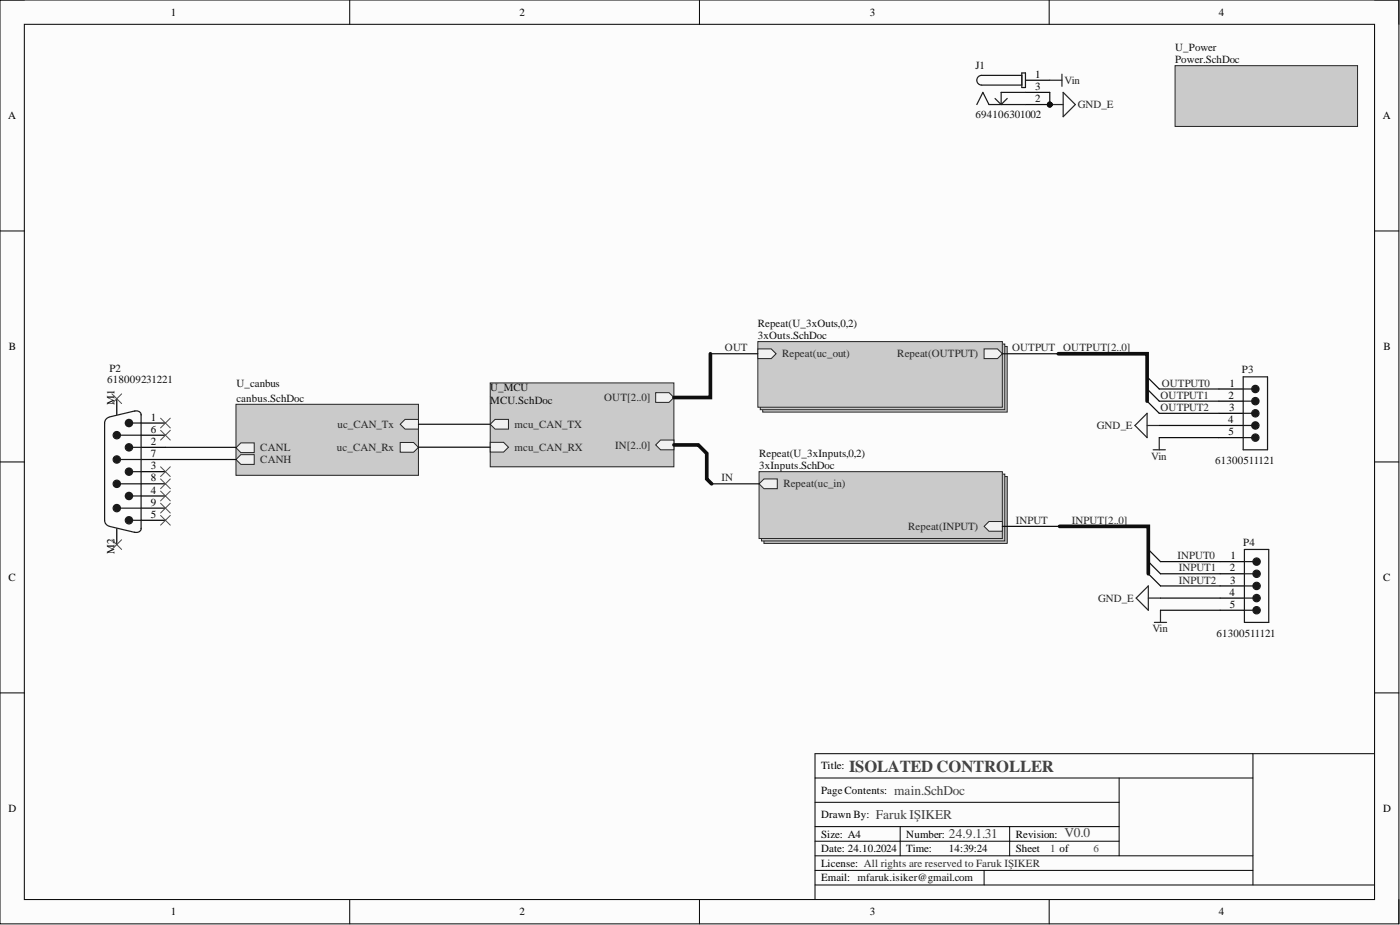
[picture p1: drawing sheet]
<svg xmlns="http://www.w3.org/2000/svg" width="292mm" height="193mm" viewBox="0 0 292 193" stroke-linecap="round" stroke-linejoin="round" font-family="sans-serif">
<path d="M0 0h291.9v192.7h-291.9z" fill-rule="evenodd" fill="#fcfcfc"/>
<path d="M0 0h291.9v192.7h-291.9z" fill="none" stroke="#000" stroke-width=".21"/>
<path d="M5.1 5.1h281.7v182.6h-281.7z" fill-rule="evenodd" fill="#fcfcfc"/>
<g fill="none" stroke="#000" stroke-width=".21">
<path d="M0 0h5.1M5.1 5.1h281.7v182.6h-281.7zM73 0v5.1M145.9 0v5.1M218.9 0v5.1M286.8 0h5.1v5.1M0 48.2h5.1M286.8 48.2h5.1M0 96.4h5.1M286.8 96.4h5.1M0 144.6h5.1M261.4 157.2v27.4"/>
<path d="M286.8 144.6h5.1M286.8 157.2h-116.8v30.5M170 172.4h63.5M170 178.5h91.4M170 175.5h63.5M170 167.4h63.5M170 162.3h91.4M187.8 172.4v6.1M210.7 172.4v6.1M233.5 162.3v16.2M73 187.7v5M145.9 187.7v5"/>
<path d="M170 181.6h91.4M170 184.6h116.8M205.3 181.6v3M218.9 187.7v5M291.9 187.7v5"/>
</g>
<path d="M102.3 79.9h38.3v17.5h-38.3z" fill-rule="evenodd" fill="#cacaca"/>
<path d="M102.3 79.9h38.3v17.5h-38.3z" fill="none" stroke="#262626" stroke-width=".21"/>
<path d="M102.3 88.5l1-1h2.8v2h-2.8z" fill-rule="evenodd" fill="#f0f0f0"/>
<path d="M102.3 88.5l1-1h2.8v2h-2.8z" fill="none" stroke="#262626" stroke-width=".21"/>
<path d="M102.3 92.3h2.8l1 1-1 1h-2.8z" fill-rule="evenodd" fill="#f0f0f0"/>
<path d="M102.3 92.3h2.8l1 1-1 1h-2.8z" fill="none" stroke="#262626" stroke-width=".21"/>
<path d="M136.8 81.9h2.8l1 1-1 1h-2.8z" fill-rule="evenodd" fill="#f0f0f0"/>
<path d="M136.8 81.9h2.8l1 1-1 1h-2.8z" fill="none" stroke="#262626" stroke-width=".21"/>
<path d="M136.8 92.8l1-1h2.8v2h-2.8z" fill-rule="evenodd" fill="#f0f0f0"/>
<path d="M136.8 92.8l1-1h2.8v2h-2.8z" fill="none" stroke="#262626" stroke-width=".21"/>
<path d="M245.2 13.7h38v12.7h-38z" fill-rule="evenodd" fill="#cacaca"/>
<path d="M245.2 13.7h38v12.7h-38z" fill="none" stroke="#262626" stroke-width=".21"/>
<path d="M159.4 99.4h50.7v14h-50.7z" fill-rule="evenodd" fill="#cacaca"/>
<path d="M159.4 99.4h50.7v14h-50.7z" fill="none" stroke="#262626" stroke-width=".21"/>
<path d="M158.9 98.9h50.7v14h-50.7z" fill-rule="evenodd" fill="#cacaca"/>
<path d="M158.9 98.9h50.7v14h-50.7z" fill="none" stroke="#262626" stroke-width=".21"/>
<path d="M158.4 98.4h50.7v13.9h-50.7z" fill-rule="evenodd" fill="#cacaca"/>
<path d="M158.4 98.4h50.7v13.9h-50.7z" fill="none" stroke="#262626" stroke-width=".21"/>
<path d="M158.4 100.9l1-1h2.8v2h-2.8z" fill-rule="evenodd" fill="#f0f0f0"/>
<path d="M158.4 100.9l1-1h2.8v2h-2.8z" fill="none" stroke="#262626" stroke-width=".21"/>
<path d="M205.3 109.8l1-1h2.8v2h-2.8z" fill-rule="evenodd" fill="#f0f0f0"/>
<path d="M205.3 109.8l1-1h2.8v2h-2.8z" fill="none" stroke="#262626" stroke-width=".21"/>
<path d="M49.2 84.3h38.1v14.9h-38.1z" fill-rule="evenodd" fill="#cacaca"/>
<path d="M49.2 84.3h38.1v14.9h-38.1z" fill="none" stroke="#262626" stroke-width=".21"/>
<path d="M83.5 88.5l1-1h2.8v2h-2.8z" fill-rule="evenodd" fill="#f0f0f0"/>
<path d="M83.5 88.5l1-1h2.8v2h-2.8z" fill="none" stroke="#262626" stroke-width=".21"/>
<path d="M83.5 92.3h2.8l1 1-1 1h-2.8z" fill-rule="evenodd" fill="#f0f0f0"/>
<path d="M83.5 92.3h2.8l1 1-1 1h-2.8z" fill="none" stroke="#262626" stroke-width=".21"/>
<path d="M49.2 95.9l1.1-1.1h2.7v2.1h-2.7z" fill-rule="evenodd" fill="#f0f0f0"/>
<path d="M49.2 95.9l1.1-1.1h2.7v2.1h-2.7z" fill="none" stroke="#262626" stroke-width=".21"/>
<path d="M49.2 93.4l1.1-1h2.7v2h-2.7z" fill-rule="evenodd" fill="#f0f0f0"/>
<path d="M49.2 93.4l1.1-1h2.7v2h-2.7z" fill="none" stroke="#262626" stroke-width=".21"/>
<path d="M159.1 72.3h51v13.7h-51z" fill-rule="evenodd" fill="#cacaca"/>
<path d="M159.1 72.3h51v13.7h-51z" fill="none" stroke="#262626" stroke-width=".21"/>
<path d="M158.6 71.8h51v13.7h-51z" fill-rule="evenodd" fill="#cacaca"/>
<path d="M158.6 71.8h51v13.7h-51z" fill="none" stroke="#262626" stroke-width=".21"/>
<path d="M158.1 71.3h51v13.7h-51z" fill-rule="evenodd" fill="#cacaca"/>
<path d="M158.1 71.3h51v13.7h-51z" fill="none" stroke="#262626" stroke-width=".21"/>
<path d="M205.3 72.8h2.8l1 1-1 1h-2.8z" fill-rule="evenodd" fill="#f0f0f0"/>
<path d="M205.3 72.8h2.8l1 1-1 1h-2.8z" fill="none" stroke="#262626" stroke-width=".21"/>
<path d="M158.1 72.8h2.8l1 1-1 1h-2.8z" fill-rule="evenodd" fill="#f0f0f0"/>
<path d="M158.1 72.8h2.8l1 1-1 1h-2.8z" fill="none" stroke="#262626" stroke-width=".21"/>
<path d="M24.4 83.2v3.3M29.4 98.4h5.1M29.4 93.3h5.1M29.4 88.3h5.1M29.4 95.9h5.1M29.4 90.8h5.1M24.4 110.3v3.3M29.4 108.5h5.1M29.4 103.5h5.1M29.4 106h5.1M29.4 100.9h5.1" fill="none" stroke="#000" stroke-width=".25"/>
<path d="M25.1 95.9h4.3M25.1 90.8h4.3M27.7 98.4h1.7M27.7 93.3h1.7M27.7 88.3h1.7M25.1 106h4.3M25.1 100.9h4.3M27.7 103.5h1.7M27.7 108.5h1.7" fill="none" stroke="#1c1c1c" stroke-width=".25"/>
<circle cx="24.4" cy="90.8" r=".76" fill="#1c1c1c"/>
<circle cx="24.4" cy="90.8" r=".76" fill="none" stroke="#1c1c1c" stroke-width=".25"/>
<circle cx="26.9" cy="88.3" r=".76" fill="#1c1c1c"/>
<g fill="none" stroke="#1c1c1c" stroke-width=".25">
<path d="M22.8 87a1.27 1.27 0 0 0-1 1.3v20.2a1.27 1.27 0 0 0 1 1.3M28.1 85.8l.3-.1a.94 .94 0 0 1 1 .9M28.2 85.7l-5.4 1.3M29.4 86.5v23.8M22.8 109.8l5.4 1.3M29.4 110.2a.95 .95 0 0 1-1.3 .8"/>
<circle cx="26.9" cy="88.3" r=".76"/>
</g>
<circle cx="26.9" cy="93.3" r=".76" fill="#1c1c1c"/>
<circle cx="26.9" cy="93.3" r=".76" fill="none" stroke="#1c1c1c" stroke-width=".25"/>
<circle cx="26.9" cy="98.4" r=".76" fill="#1c1c1c"/>
<circle cx="26.9" cy="98.4" r=".76" fill="none" stroke="#1c1c1c" stroke-width=".25"/>
<circle cx="26.9" cy="103.5" r=".76" fill="#1c1c1c"/>
<circle cx="26.9" cy="103.5" r=".76" fill="none" stroke="#1c1c1c" stroke-width=".25"/>
<circle cx="26.9" cy="108.5" r=".76" fill="#1c1c1c"/>
<circle cx="26.9" cy="108.5" r=".76" fill="none" stroke="#1c1c1c" stroke-width=".25"/>
<circle cx="24.4" cy="95.9" r=".76" fill="#1c1c1c"/>
<circle cx="24.4" cy="95.9" r=".76" fill="none" stroke="#1c1c1c" stroke-width=".25"/>
<circle cx="24.4" cy="100.9" r=".76" fill="#1c1c1c"/>
<circle cx="24.4" cy="100.9" r=".76" fill="none" stroke="#1c1c1c" stroke-width=".25"/>
<circle cx="24.4" cy="106" r=".76" fill="#1c1c1c"/>
<g fill="none" stroke="#1c1c1c" stroke-width=".25">
<path d="M259.4 83.7h1.8"/>
<circle cx="24.4" cy="106" r=".76"/>
</g>
<g fill="none" stroke="#4c4c4c" stroke-width=".21">
<path d="M23.3 82.2l2.1 2M25.4 82.2l-2.1 2M33.5 99.9l2 2M33.5 97.4l2 2M33.5 89.8l2 2M33.5 87.2l2 2.1M35.5 99.9l-2 2M35.5 97.4l-2 2M35.5 89.8l-2 2M35.5 87.2l-2 2.1M23.3 112.6l2.1 2M25.4 112.6l-2.1 2"/>
<path d="M33.5 107.5l2 2.1M33.5 105l2 2M33.5 102.5l2 2M35.5 102.5l-2 2M35.5 107.5l-2 2.1M35.5 105l-2 2"/>
</g>
<path d="M254.3 83.7h5.1M254.3 81.2h5.1" fill="none" stroke="#000" stroke-width=".25"/>
<circle cx="261.9" cy="83.7" r=".76" fill="#1c1c1c"/>
<g fill="none" stroke="#1c1c1c" stroke-width=".25">
<path d="M259.4 81.2h1.8M259.4 86.2h1.8"/>
<circle cx="261.9" cy="83.7" r=".76"/>
</g>
<path d="M254.3 86.2h5.1" fill="none" stroke="#000" stroke-width=".25"/>
<circle cx="261.9" cy="86.2" r=".76" fill="#1c1c1c"/>
<g fill="none" stroke="#1c1c1c" stroke-width=".25">
<path d="M259.4 88.8h1.8"/>
<circle cx="261.9" cy="86.2" r=".76"/>
</g>
<path d="M254.3 88.8h5.1" fill="none" stroke="#000" stroke-width=".25"/>
<circle cx="261.9" cy="88.8" r=".76" fill="#1c1c1c"/>
<g fill="none" stroke="#1c1c1c" stroke-width=".25">
<path d="M259.4 91.3h1.8"/>
<circle cx="261.9" cy="88.8" r=".76"/>
</g>
<path d="M254.3 91.3h5.1" fill="none" stroke="#000" stroke-width=".25"/>
<circle cx="261.9" cy="91.3" r=".76" fill="#1c1c1c"/>
<g fill="none" stroke="#1c1c1c" stroke-width=".25">
<path d="M259.4 78.6h5.1v15.2h-5.1z"/>
<circle cx="261.9" cy="91.3" r=".76"/>
</g>
<circle cx="261.9" cy="81.2" r=".76" fill="#1c1c1c"/>
<g fill="none" stroke="#1c1c1c" stroke-width=".25">
<path d="M259.6 119.7h1.8"/>
<circle cx="261.9" cy="81.2" r=".76"/>
</g>
<path d="M236.8 88.8l2.5-2.6v5.1zM239.3 88.8h2.6M240.6 93.8h2.5M241.9 91.3v2.5" fill="none" stroke="#262626" stroke-width=".25"/>
<path d="M239.3 78.6l2.6 2.6M239.3 81.2l2.6 2.5M239.3 83.7l2.6 2.5" fill="none" stroke="#0e0e0e" stroke-width=".25"/>
<path d="M254.6 119.7h5M254.6 117.2h5" fill="none" stroke="#000" stroke-width=".25"/>
<circle cx="262.2" cy="119.7" r=".76" fill="#1c1c1c"/>
<g fill="none" stroke="#1c1c1c" stroke-width=".25">
<path d="M259.6 117.2h1.8M259.6 122.2h1.8"/>
<circle cx="262.2" cy="119.7" r=".76"/>
</g>
<path d="M254.6 122.2h5" fill="none" stroke="#000" stroke-width=".25"/>
<circle cx="262.2" cy="122.2" r=".76" fill="#1c1c1c"/>
<g fill="none" stroke="#1c1c1c" stroke-width=".25">
<path d="M259.6 124.8h1.8"/>
<circle cx="262.2" cy="122.2" r=".76"/>
</g>
<path d="M254.6 124.8h5" fill="none" stroke="#000" stroke-width=".25"/>
<circle cx="262.2" cy="124.8" r=".76" fill="#1c1c1c"/>
<g fill="none" stroke="#1c1c1c" stroke-width=".25">
<path d="M259.6 127.3h1.8"/>
<circle cx="262.2" cy="124.8" r=".76"/>
</g>
<path d="M254.6 127.3h5" fill="none" stroke="#000" stroke-width=".25"/>
<circle cx="262.2" cy="127.3" r=".76" fill="#1c1c1c"/>
<g fill="none" stroke="#1c1c1c" stroke-width=".25">
<path d="M259.6 114.6h5.1v15.2h-5.1z"/>
<circle cx="262.2" cy="127.3" r=".76"/>
</g>
<circle cx="262.2" cy="117.2" r=".76" fill="#1c1c1c"/>
<circle cx="262.2" cy="117.2" r=".76" fill="none" stroke="#1c1c1c" stroke-width=".25"/>
<path d="M237.1 124.8l2.5-2.6v5.1zM239.6 124.8h2.5M240.9 129.8h2.5M242.1 127.3v2.5" fill="none" stroke="#262626" stroke-width=".25"/>
<g fill="none" stroke="#0e0e0e" stroke-width=".25">
<path d="M148.2 73.8h9.9M209.1 73.8h11.7M34.5 93.3l14.7 .1M34.5 95.9h14.7M87.3 88.5h15M102.3 93.3h-15M241.9 81.2h12.4M241.9 83.7h12.4M241.9 86.2h12.4M241.9 88.8h12.4M241.9 91.3h12.4M148.5 100.9h9.9"/>
<path d="M239.6 114.6l2.5 2.6h12.5M239.6 117.2l2.5 2.5h12.5M239.6 119.7l2.5 2.5h12.5M242.1 124.8h12.5M242.1 127.3h12.5"/>
</g>
<path d="M148.2 73.8v9.1h-7.6M220.8 73.8h18.5v9.9M140.6 92.8h5.1l1.8 1.8v5.3l1 1" fill="none" stroke="#0e0e0e" stroke-width=".76"/>
<circle cx="219" cy="21.8" r=".51" fill="#0e0e0e"/>
<circle cx="219" cy="21.8" r=".51" fill="none" stroke="#0e0e0e" stroke-width=".21"/>
<path d="M214 16.7h5M214 19.3h5M214 21.8h5" fill="none" stroke="#000" stroke-width=".25"/>
<circle cx="219" cy="21.8" r=".51" fill="#0e0e0e"/>
<circle cx="219" cy="21.8" r=".51" fill="none" stroke="#0e0e0e" stroke-width=".21"/>
<path d="M213.2 15.7h-8.4a1.01 1.01 0 0 0-1 1 1.01 1.01 0 0 0 1 1.1h8.4M213.2 15.2h.8v3.1h-.8zM214 19.3h-5.1v2.5M203.8 21.8l1.3-2.5 1.2 2.5h7.7M207.6 20.5l1.3 1.3M210.1 20.5l-1.2 1.3" fill="none" stroke="#1c1c1c" stroke-width=".25"/>
<path d="M219 16.7h2.6M221.6 15.5v2.5M221.8 19.3l2.6 2.5-2.6 2.5zM219.3 21.8h2.5" fill="none" stroke="#262626" stroke-width=".25"/>
<path d="M219 19.3v2.5h.3" fill="none" stroke="#0e0e0e" stroke-width=".25"/>
<circle cx="219" cy="21.8" r=".51" fill="#0e0e0e"/>
<circle cx="219" cy="21.8" r=".51" fill="none" stroke="#0e0e0e" stroke-width=".21"/>
<path d="M209.1 109.8h14" fill="none" stroke="#0e0e0e" stroke-width=".25"/>
<path d="M221.1 109.8h18.5v9.9" fill="none" stroke="#0e0e0e" stroke-width=".76"/>
<text font-size="3.5" fill="#404040" x="177.2" y="161">ISOLATED CONTROLLER</text>
<g font-size="2.8" fill="#404040">
<text x="186.5" y="165.8">main.SchDoc</text>
<text x="182.7" y="170.8">FarukIŞIKER</text>
<text x="198" y="174.9">24.9.1.31</text>
<text x="222.1" y="174.6">V0.0</text>
</g>
<g font-size="2.3">
<text x="35.6" y="3.3">1</text>
<text x="108.4" y="3.3">2</text>
<text x="181.5" y="3.3">3</text>
<text x="254.3" y="3.3">4</text>
<text x="216" y="16.2">1</text>
<text x="216" y="18.8">3</text>
<text x="216" y="21.3">2</text>
<text x="1.7" y="24.9">A</text>
<text x="288.5" y="24.9">A</text>
<text x="1.9" y="73">B</text>
<text x="288.7" y="73">B</text>
<text x="256.3" y="83.2">2</text>
<text x="256.5" y="80.6">1</text>
<text x="23.9" y="84.4" transform="rotate(-90 23.9 84.4)">M1</text>
<text x="31.5" y="87.7">1</text>
<text x="256.3" y="88.3">4</text>
<text x="256.4" y="85.7">3</text>
<text x="31.5" y="92.8">2</text>
<text x="31.5" y="95.4">7</text>
<text x="31.5" y="90.3">6</text>
<text x="256.3" y="90.8">5</text>
<text x="31.5" y="97.9">3</text>
<text x="31.5" y="100.4">8</text>
<text x="31.5" y="103">4</text>
<text x="31.5" y="105.5">9</text>
<text x="31.5" y="108">5</text>
<text x="23.9" y="115.5" transform="rotate(-90 23.9 115.5)">M2</text>
<text x="256.6" y="119.2">2</text>
<text x="256.8" y="116.7">1</text>
<text x="1.8" y="121.2">C</text>
<text x="256.5" y="124.3">4</text>
<text x="256.7" y="121.7">3</text>
<text x="288.6" y="121.2">C</text>
<text x="256.6" y="126.8">5</text>
<text x="171.3" y="160.5">Title:</text>
<text x="171.3" y="165.6">Page Contents:</text>
<text x="1.8" y="169.4">D</text>
<text x="171.3" y="170.7">Drawn By:</text>
<text x="288.6" y="169.4">D</text>
<text x="171.3" y="174.7">Size: A4</text>
<text x="171.3" y="177.8">Date: 24.10.2024</text>
<text x="189.1" y="174.7">Number:</text>
<text x="189.1" y="177.8">Time:</text>
<text x="198" y="177.8">14:39:24</text>
<text x="211.9" y="174.7">Revision:</text>
<text x="211.9" y="177.8">Sheet</text>
<text x="171.3" y="180.8">License: All rights are reserved to Faruk IŞIKER</text>
<text x="171.3" y="183.9">Email: mfaruk.isiker@gmail.com</text>
<text x="35.6" y="191">1</text>
<text x="108.4" y="191">2</text>
<text x="181.5" y="191">3</text>
<text x="254.3" y="191">4</text>
</g>
<g font-size="2.3" fill="#0e0e0e">
<text x="245.2" y="10.7">U_Power</text>
<text x="203.5" y="14.5">J1</text>
<text x="245.2" y="13.2">Power.SchDoc</text>
<text x="203.5" y="24.6">694106301002</text>
<text x="158.1" y="68.2">Repeat(U_3xOuts,0,2)</text>
<text x="158.1" y="70.8">3xOuts.SchDoc</text>
<text x="22.8" y="77.6">P2</text>
<text x="259.1" y="77.9">P3</text>
<text x="22.3" y="79.9">618009231221</text>
<text x="49.3" y="80.8">U_canbus</text>
<text x="49.3" y="83.9">canbus.SchDoc</text>
<text x="102.3" y="81.7">U_MCU</text>
<text x="102.3" y="84.2">MCU.SchDoc</text>
<text x="158.4" y="95.4">Repeat(U_3xInputs,0,2)</text>
<text x="158.4" y="97.9">3xInputs.SchDoc</text>
<text x="253.5" y="96.9">61300511121</text>
<text x="259.4" y="113.9">P4</text>
<text x="253.8" y="132.9">61300511121</text>
</g>
<g font-size="2.3" fill="#262626">
<text x="222.1" y="17.5">Vin</text>
<text x="224.9" y="22.6">GND_E</text>
<text x="151.3" y="73.3">OUT</text>
<text x="163.2" y="74.6">Repeat(uc_out)</text>
<text x="187.2" y="74.6">Repeat(OUTPUT)</text>
<text x="211.2" y="73.3">OUTPUT</text>
<text x="221.8" y="73.3">OUTPUT[2..0]</text>
<text x="126.1" y="83.7">OUT[2..0]</text>
<text x="242.1" y="83.2">OUTPUT1</text>
<text x="242.4" y="80.6">OUTPUT0</text>
<text x="70.4" y="89.3">uc_CAN_Tx</text>
<text x="107.4" y="89.3">mcu_CAN_TX</text>
<text x="228.8" y="89.5">GND_E</text>
<text x="242.1" y="85.7">OUTPUT2</text>
<text x="54.3" y="94.2">CANL</text>
<text x="70.3" y="94.1">uc_CAN_Rx</text>
<text x="107.4" y="94.1">mcu_CAN_RX</text>
<text x="128.3" y="93.6">IN[2..0]</text>
<text x="240.2" y="95.9">Vin</text>
<text x="54.3" y="96.6">CANH</text>
<text x="150.5" y="100.4">IN</text>
<text x="163.4" y="101.7">Repeat(uc_in)</text>
<text x="189.5" y="110.6">Repeat(INPUT)</text>
<text x="211.9" y="109.3">INPUT</text>
<text x="223.6" y="109.3">INPUT[2..0]</text>
<text x="245.7" y="116.7">INPUT0</text>
<text x="245.9" y="119.2">INPUT1</text>
<text x="229.1" y="125.5">GND_E</text>
<text x="245.9" y="121.7">INPUT2</text>
<text x="240.4" y="131.9">Vin</text>
</g>
<text font-size="2.3" fill="#404040" x="219.1" y="177.8">1 of</text>
<text font-size="2.3" fill="#4c4c4c" x="228.2" y="177.8">6</text>
</svg>
